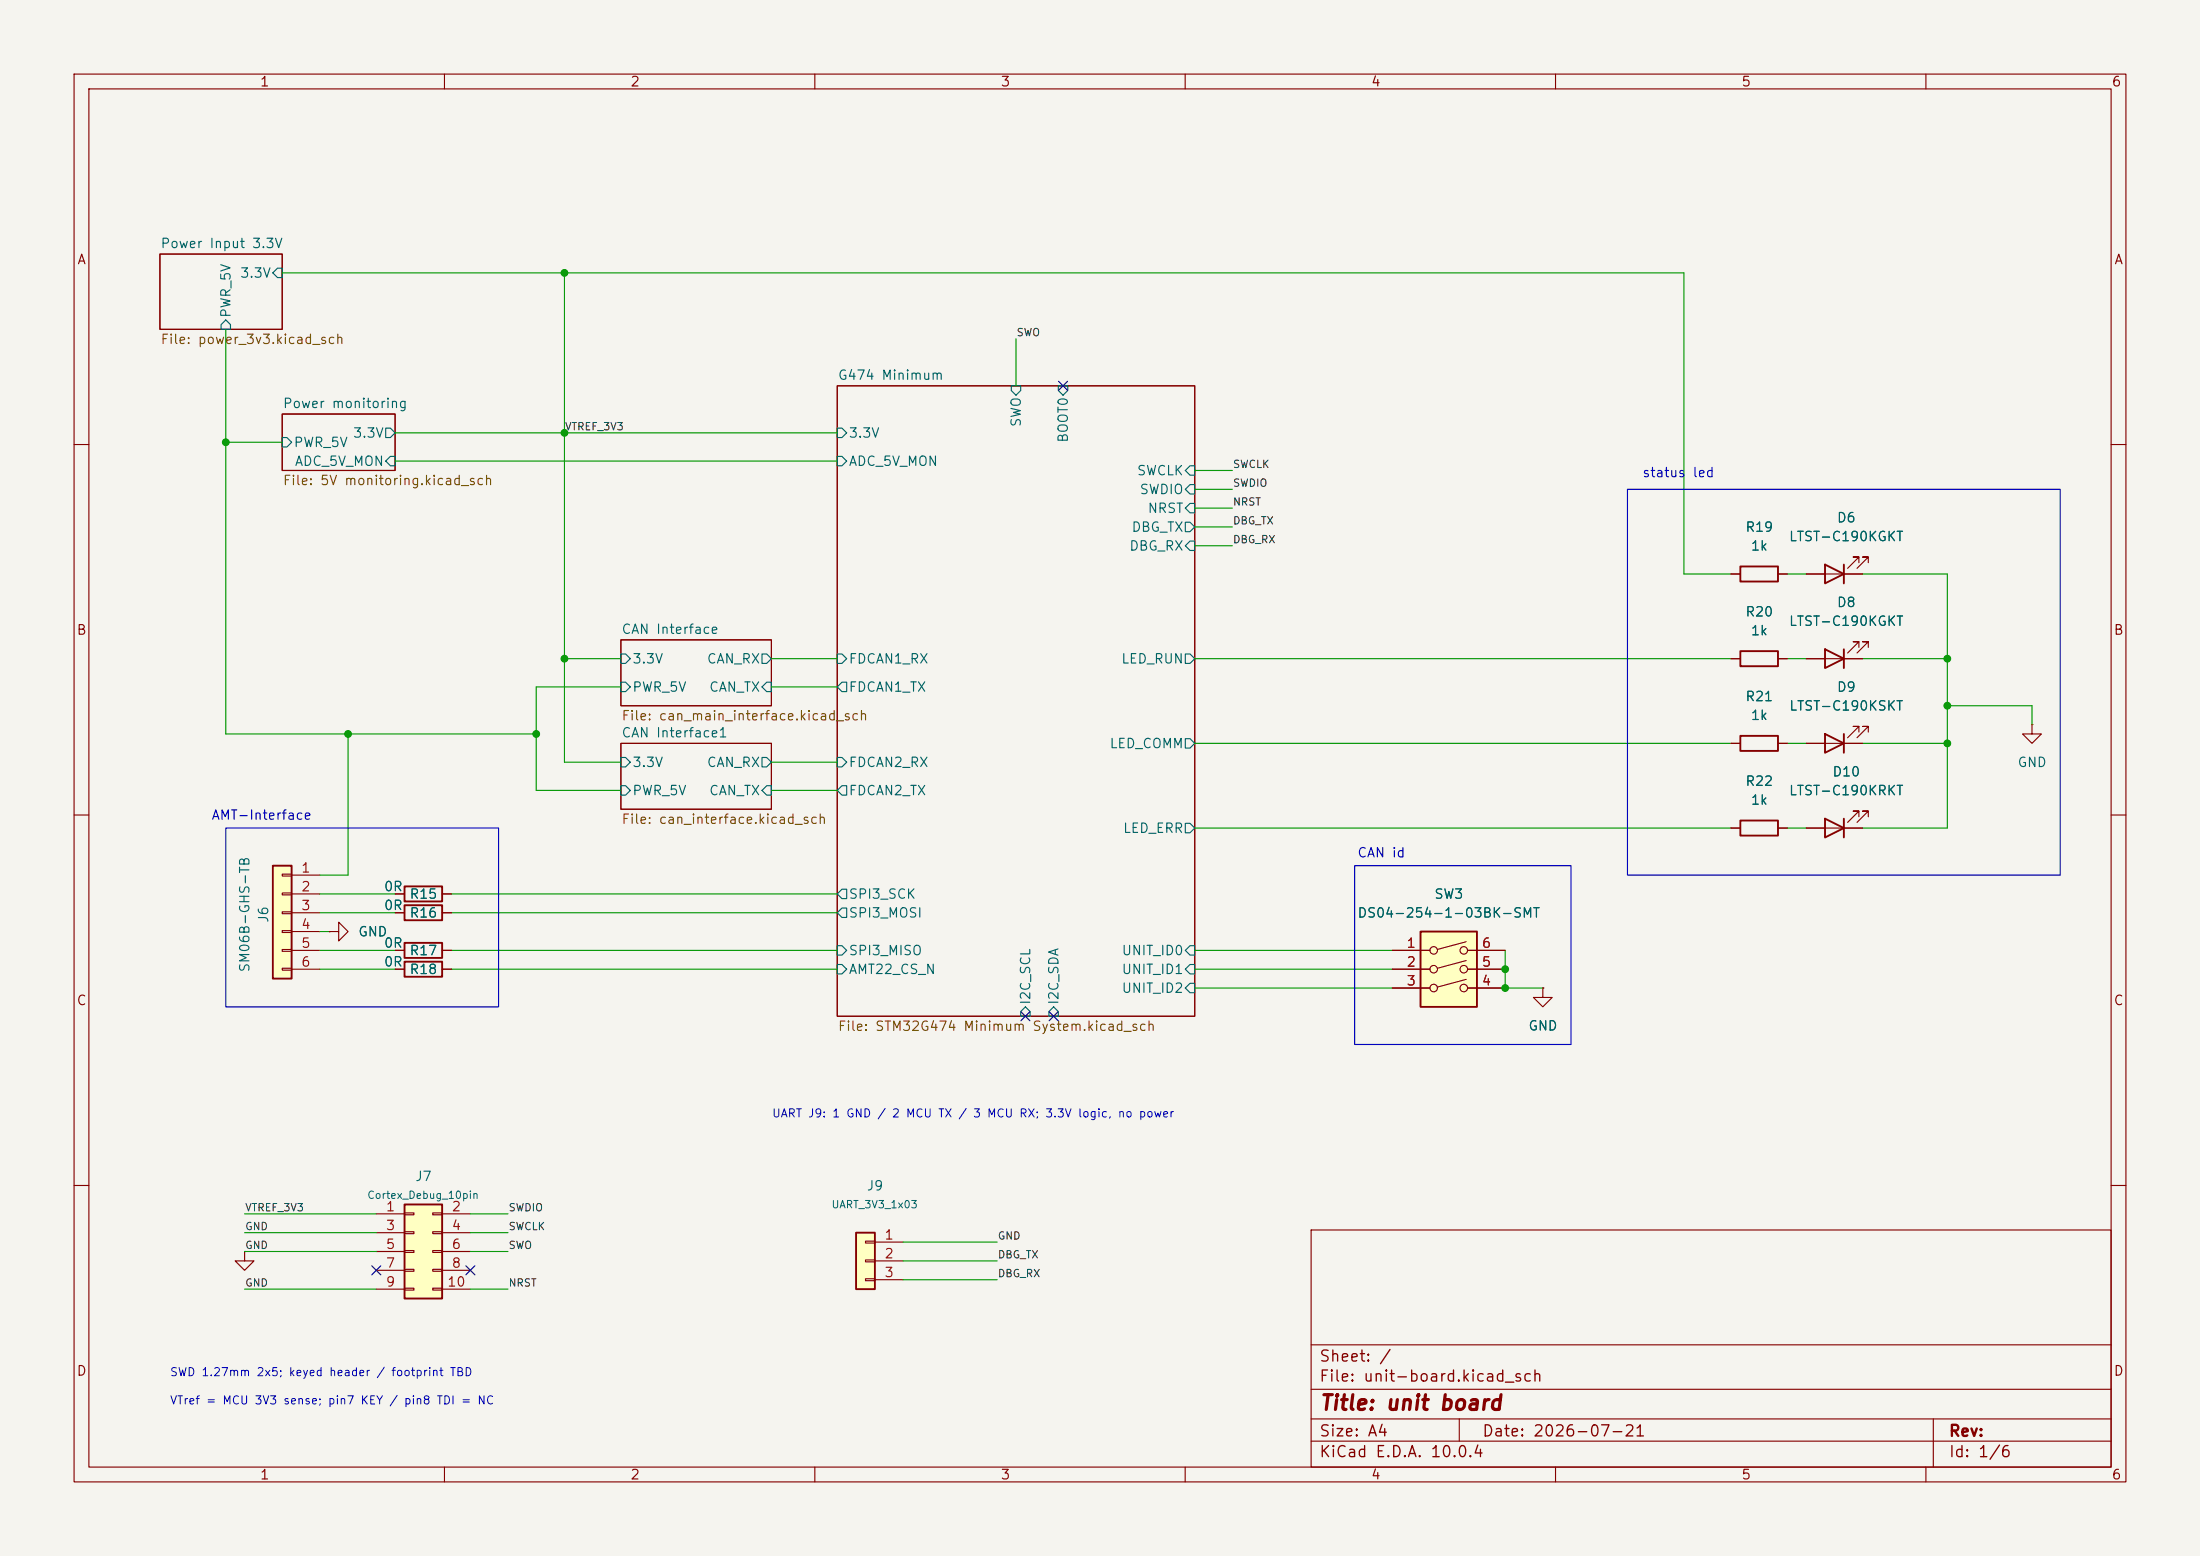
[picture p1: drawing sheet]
<svg xmlns="http://www.w3.org/2000/svg" width="297mm" height="210mm" viewBox="0 0 297 210" stroke-linecap="round" stroke-linejoin="round" font-family="sans-serif">
<path d="M0 0h297v210h-297z" fill="#f5f4ef" stroke="#f5f4ef" stroke-width=".14"/>
<g fill="none" stroke="#840000" stroke-width=".15">
<path d="M10 10h277v190h-277zM12 12h273v186h-273zM60 10v2M110 10v2M160 10v2M210 10v2M260 10v2M21.6 34.3h16.5v10.2h-16.5zM38.1 55.9h15.2v7.6h-15.2zM113 52.1h48.3v85.1h-48.3zM10 60h2M233.7 77.5h1.2"/>
<path d="M240 77.5h1.3M285 60h2M83.8 86.4h20.3v8.9h-20.3zM10 110h2M83.8 100.3h20.3v8.9h-20.3zM243.8 111.8h7.7M251 110.2v-.7h-.8h.8l-1.6 1.5M252.2 110.2v-.7h-.7h.7l-1.5 1.5M285 110h2M53.3 120.7h1.3M53.3 128.3h1.3M59.7 120.7h1.3"/>
<path d="M59.7 128.3h1.3M10 160h2M33 168.9v1.3h1.3l-1.3 1.3-1.3-1.3h1.3M33 168.9h.1M177 166h108v32h-108zM285 160h2M60 198v2M110 198v2M160 198v2M177 194.5h108M177 191.5h108M177 187.5h108"/>
<path d="M177 181.5h108M197 191.5v3M210 198v2M260 198v2M261 191.5v6.5"/>
</g>
<g fill="none" stroke="#006464" stroke-width=".15">
<path d="M37.5 36.2h.6v1.3h-.6l-.7-.7zM29.8 43.8l.7-.6 .6 .6v.7h-1.3zM38.1 59.1h.6l.7 .6-.7 .6h-.6zM52.1 57.8h.6l.6 .6-.6 .7h-.6zM113 57.8h.7l.6 .6-.6 .7h-.7zM136.5 52.1h1.3v.6l-.6 .6-.7-.6zM142.9 52.1h1.2v.6l-.6 .6-.6-.6zM52.7 61.6h.6v1.3h-.6l-.6-.7zM113 61.6h.7l.6 .6-.6 .7h-.7zM160 70.5h.7l.6 .6-.6 .7h-.7zM160.7 73h.6v1.3h-.6l-.7-.6zM160.7 67.9h.6v1.3h-.6l-.7-.6z"/>
<path d="M160.7 62.9h.6v1.2h-.6l-.7-.6zM160.7 65.4h.6v1.3h-.6l-.7-.7zM83.8 88.3h.7l.6 .6-.6 .6h-.7zM83.8 92.1h.7l.6 .6-.6 .6h-.7zM102.9 88.3h.6l.6 .6-.6 .6h-.6zM103.5 92.1h.6v1.2h-.6l-.6-.6zM113 88.3h.7l.6 .6-.6 .6h-.7zM113.7 92.1h.6v1.2h-.6l-.7-.6zM160 99.7h.7l.6 .6-.6 .7h-.7zM160 88.3h.7l.6 .6-.6 .6h-.7zM83.8 102.2h.7l.6 .7-.6 .6h-.7zM83.8 106h.7l.6 .7-.6 .6h-.7z"/>
<path d="M102.9 102.2h.6l.6 .7-.6 .6h-.6zM103.5 106h.6v1.3h-.6l-.6-.6zM113 102.2h.7l.6 .7-.6 .6h-.7zM113.7 106h.6v1.3h-.6l-.7-.6zM160 111.1h.7l.6 .7-.6 .6h-.7zM113 130.2h.7l.6 .6-.6 .6h-.7zM113 127.6h.7l.6 .7-.6 .6h-.7zM113.7 122.6h.6v1.2h-.6l-.7-.6zM113.7 120h.6v1.3h-.6l-.7-.6zM138.4 135.9l.7 .6v.7h-1.3v-.7zM142.2 135.9l.7 .6v.7h-1.3v-.7zM160.7 127.6h.6v1.3h-.6l-.7-.6z"/>
<path d="M160.7 130.2h.6v1.2h-.6l-.7-.6zM160.7 132.7h.6v1.3h-.6l-.7-.6z"/>
</g>
<path d="M234.9 76.5h5.1v2h-5.1zM54.6 119.6h5.1v2.1h-5.1zM246.4 110.5l2.5 1.3-2.5 1.2zM248.9 110.5v2.5M54.6 127.3h5.1v2h-5.1z" fill="none" stroke="#840000" stroke-width=".25"/>
<path d="M36.8 116.8h2.6v15.3h-2.6z" fill="#ffffc2"/>
<path d="M246.4 76.2l2.5 1.3-2.5 1.2zM248.9 76.2v2.5M36.8 116.8h2.6v15.3h-2.6z" fill="none" stroke="#840000" stroke-width=".25"/>
<g fill="none" stroke="#840000" stroke-width=".15">
<path d="M243.8 77.5h7.7M251 75.9v-.7h-.8h.8l-1.6 1.5M252.2 75.9v-.7h-.7h.7l-1.5 1.5M38.1 118h1.3v.2h-1.3zM39.4 118.1h3.8M38.1 120.5h1.3v.3h-1.3zM38.1 123.1h1.3v.2h-1.3zM38.1 125.6h1.3v.3h-1.3zM38.1 128.1h1.3v.3h-1.3zM38.1 130.7h1.3v.2h-1.3zM39.4 120.7h3.8M39.4 123.2h3.8"/>
<path d="M39.4 125.7h3.8M39.4 128.3h3.8M39.4 130.8h3.8M44.4 125.7h1.3v-1.2l1.3 1.2-1.3 1.3v-1.3M44.4 125.7h.1"/>
</g>
<path d="M54.6 162.6h5.1v12.7h-5.1z" fill="#ffffc2"/>
<path d="M54.6 162.6h5.1v12.7h-5.1z" fill="none" stroke="#840000" stroke-width=".25"/>
<g fill="none" stroke="#840000" stroke-width=".15">
<path d="M274.3 97.8v1.3h1.3l-1.3 1.2-1.3-1.2h1.3M274.3 97.8h.1M50.8 163.8h3.8M50.8 166.4h3.8M50.8 168.9h3.8M50.8 171.5h3.8M50.8 174h3.8M54.6 163.7h1.3v.3h-1.3zM54.6 166.2h1.3v.3h-1.3zM54.6 168.8h1.3v.2h-1.3zM54.6 171.3h1.3v.3h-1.3zM54.6 173.9h1.3v.2h-1.3z"/>
<path d="M58.4 163.7h1.3v.3h-1.3zM58.4 166.2h1.3v.3h-1.3zM58.4 168.8h1.3v.2h-1.3zM58.4 171.3h1.3v.3h-1.3zM58.4 173.9h1.3v.2h-1.3zM59.7 163.8h3.8M59.7 166.4h3.8M59.7 168.9h3.8M59.7 171.5h3.8M59.7 174h3.8"/>
</g>
<path d="M191.8 125.7h7.6v10.2h-7.6z" fill="#ffffc2"/>
<g fill="none" stroke="#840000" stroke-width=".15">
<path d="M188 128.3h5M188 130.8h5M188 133.4h5M197.9 127.1l-3.8 1M197.9 129.6l-3.8 1.1M197.9 132.2l-3.8 1M198.1 128.3h5.1M198.1 130.8h5.1M198.1 133.4h5.1"/>
<circle cx="193.5" cy="128.3" r=".51"/>
<circle cx="193.5" cy="133.4" r=".51"/>
<circle cx="193.5" cy="130.8" r=".51"/>
<circle cx="197.6" cy="128.3" r=".51"/>
<circle cx="197.6" cy="133.4" r=".51"/>
<circle cx="197.6" cy="130.8" r=".51"/>
</g>
<path d="M191.8 125.7h7.6v10.2h-7.6z" fill="none" stroke="#840000" stroke-width=".25"/>
<path d="M115.6 166.4h2.5v7.6h-2.5z" fill="#ffffc2"/>
<path d="M234.9 99.3h5.1v2h-5.1zM234.9 87.9h5.1v2h-5.1zM246.4 99.1l2.5 1.2-2.5 1.3zM246.4 87.6l2.5 1.3-2.5 1.3zM248.9 87.6v2.6M248.9 99.1v2.5M234.9 110.7h5.1v2.1h-5.1zM54.6 122.2h5.1v2h-5.1zM54.6 129.8h5.1v2h-5.1zM115.6 166.4h2.5v7.6h-2.5z" fill="none" stroke="#840000" stroke-width=".25"/>
<g fill="none" stroke="#840000" stroke-width=".15">
<path d="M233.7 77.5h1.2M240 77.5h1.3M243.8 77.5h2.6M248.9 77.5h2.6M233.7 88.9h1.2M240 88.9h1.3M243.8 88.9h7.7M251 98.8v-.8h-.8h.8l-1.6 1.6M251 87.4v-.8h-.8h.8l-1.6 1.5M252.2 98.8v-.8h-.7h.7l-1.5 1.6M252.2 87.4v-.8h-.7h.7l-1.5 1.5M233.7 100.3h1.2"/>
<path d="M233.7 111.8h1.2M240 100.3h1.3M240 111.8h1.3M243.8 100.3h7.7M243.8 111.8h2.6M248.9 111.8h2.6M44.4 125.7h.1M53.3 123.2h1.3M53.3 130.8h1.3M53.3 128.3h1.3M53.3 120.7h1.3M59.7 123.2h1.3"/>
<path d="M59.7 130.8h1.3M59.7 128.3h1.3M59.7 120.7h1.3M188 130.8h5M188 128.3h5M188 133.4h5M198.1 130.8h5.1M198.1 128.3h5.1M198.1 133.4h5.1M208.3 133.4v1.2h1.2l-1.2 1.3-1.3-1.3h1.3M208.3 133.4h.1M116.8 167.5h1.3v.3h-1.3z"/>
<path d="M116.8 170.1h1.3v.2h-1.3zM116.8 172.6h1.3v.2h-1.3zM118.1 167.6h3.8M118.1 170.2h3.8M118.1 172.7h3.8"/>
</g>
<g fill="none" stroke="#009600" stroke-width=".15">
<path d="M38.1 36.8h189.2v40.7h6.4M76.2 36.8v66.1h7.6M30.5 44.5v54.6h41.9M30.5 59.7h7.6M53.3 58.4h59.7M137.2 45.7v6.4M53.3 62.2h59.7M161.3 73.7h5.1M161.3 68.6h5.1M161.3 71.1h5.1M161.3 63.5h5.1M161.3 66h5.1"/>
<path d="M241.3 77.5h2.5M251.5 77.5h11.4v34.3h-11.4M47 99.1v19h-3.8M76.2 88.9h7.6M83.8 92.7h-11.4v14h11.4M104.1 88.9h8.9M104.1 92.7h8.9M161.3 88.9h72.4M241.3 88.9h2.5M251.5 88.9h11.4M262.9 95.3h11.4v2.5M104.1 102.9h8.9"/>
<path d="M104.1 106.7h8.9M161.3 111.8h72.4M161.3 100.3h72.4M241.3 111.8h2.5M241.3 100.3h2.5M251.5 100.3h11.4M43.2 128.3h10.1M43.2 130.8h10.1M43.2 123.2h10.1M43.2 120.7h10.1M43.2 125.7h1.2M61 128.3h52"/>
<path d="M61 130.8h52M61 123.2h52M61 120.7h52M161.3 128.3h26.7M161.3 130.8h26.7M161.3 133.4h26.7M203.2 128.3v5.1h5.1M33 163.8h17.8M33 166.4h17.8M33 168.9h17.8M33 174h17.8M63.5 163.8h5.1"/>
<path d="M63.5 166.4h5.1M63.5 168.9h5.1M63.5 174h5.1M121.9 167.6h12.7M121.9 170.2h12.7M121.9 172.7h12.7"/>
</g>
<path d="M142.9 51.5l1.2 1.2M144.1 51.5l-1.2 1.2M137.8 136.6l1.2 1.2M139 136.6l-1.2 1.2M141.6 136.6l1.2 1.2M142.8 136.6l-1.2 1.2M50.2 170.8l1.2 1.3M51.4 170.8l-1.2 1.3M62.9 170.8l1.2 1.3M64.1 170.8l-1.2 1.3" fill="none" stroke="#000084" stroke-width=".15"/>
<path d="M219.7 66h58.4v52.1h-58.4zM30.5 111.8h36.8v24.1h-36.8zM182.9 116.8h29.2v24.2h-29.2z" fill="none" stroke="#0000c2" stroke-width=".15"/>
<g fill="#009600" stroke="#009600" stroke-width=".14">
<circle cx="76.2" cy="58.4" r=".46"/>
<circle cx="76.2" cy="36.8" r=".46"/>
<circle cx="76.2" cy="88.9" r=".46"/>
<circle cx="72.4" cy="99.1" r=".46"/>
<circle cx="203.2" cy="133.4" r=".46"/>
<circle cx="203.2" cy="130.8" r=".46"/>
<circle cx="262.9" cy="88.9" r=".46"/>
<circle cx="262.9" cy="95.3" r=".46"/>
<circle cx="262.9" cy="100.3" r=".46"/>
<circle cx="47" cy="99.1" r=".46"/>
<circle cx="30.5" cy="59.7" r=".46"/>
</g>
<text font-size="2" fill="#840000" x="178" y="190.8">Title: unit board</text>
<g font-size="1.5" fill="#840000">
<text x="178" y="184.2">Sheet: /</text>
<text x="178" y="186.9">File: unit-board.kicad_sch</text>
<text x="178" y="197.1">KiCad E.D.A. 10.0.4</text>
<text x="178" y="194.3">Size: A4</text>
<text x="200" y="194.3">Date: 2026-07-21</text>
<text x="263" y="194.3">Rev:</text>
<text x="263" y="197.1">Id: 1/6</text>
</g>
<g font-size="1.3" fill="#840000">
<text x="35" y="12">1</text>
<text x="85" y="12">2</text>
<text x="135" y="12">3</text>
<text x="185" y="12">4</text>
<text x="235" y="12">5</text>
<text x="285" y="12">6</text>
<text x="10.3" y="36">A</text>
<text x="285.3" y="36">A</text>
<text x="10.3" y="86">B</text>
<text x="285.3" y="86">B</text>
<text x="10.3" y="136">C</text>
<text x="285.3" y="136">C</text>
<text x="10.3" y="186">D</text>
<text x="285.3" y="186">D</text>
<text x="35" y="200">1</text>
<text x="85" y="200">2</text>
<text x="135" y="200">3</text>
<text x="185" y="200">4</text>
<text x="235" y="200">5</text>
<text x="285" y="200">6</text>
</g>
<g font-size="1.3" fill="#006464">
<text x="21.6" y="33.8">Power Input 3.3V</text>
<text x="32.3" y="37.8">3.3V</text>
<text x="31.5" y="43" transform="rotate(-90 31.5 43)">PWR_5V</text>
<text x="113" y="51.6">G474 Minimum</text>
<text x="38.1" y="55.4">Power monitoring</text>
<text x="47.6" y="59.4">3.3V</text>
<text x="114.5" y="59.4">3.3V</text>
<text x="138.1" y="57.7" transform="rotate(-90 138.1 57.7)">SWO</text>
<text x="144.5" y="59.8" transform="rotate(-90 144.5 59.8)">BOOT0</text>
<text x="39.6" y="60.7">PWR_5V</text>
<text x="39.7" y="63.2">ADC_5V_MON</text>
<text x="114.5" y="63.2">ADC_5V_MON</text>
<text x="153.4" y="64.5">SWCLK</text>
<text x="153.8" y="67">SWDIO</text>
<text x="154.8" y="69.6">NRST</text>
<text x="247.9" y="70.8">D6</text>
<text x="152.4" y="74.6">DBG_RX</text>
<text x="152.7" y="72.1">DBG_TX</text>
<text x="235.5" y="72.1">R19</text>
<text x="236.3" y="74.6">1k</text>
<text x="241.4" y="73.4">LTST-C190KGKT</text>
<text x="235.5" y="83.5">R20</text>
<text x="247.9" y="82.3">D8</text>
<text x="83.8" y="85.9">CAN Interface</text>
<text x="85.3" y="89.9">3.3V</text>
<text x="95.3" y="89.9">CAN_RX</text>
<text x="114.5" y="89.9">FDCAN1_RX</text>
<text x="151.3" y="89.9">LED_RUN</text>
<text x="236.3" y="86.1">1k</text>
<text x="241.4" y="84.8">LTST-C190KGKT</text>
<text x="85.3" y="93.7">PWR_5V</text>
<text x="95.6" y="93.7">CAN_TX</text>
<text x="114.5" y="93.7">FDCAN1_TX</text>
<text x="235.5" y="95">R21</text>
<text x="247.9" y="93.7">D9</text>
<text x="83.8" y="99.8">CAN Interface1</text>
<text x="149.7" y="101.3">LED_COMM</text>
<text x="236.3" y="97.5">1k</text>
<text x="241.5" y="96.2">LTST-C190KSKT</text>
<text x="85.3" y="103.8">3.3V</text>
<text x="85.3" y="107.7">PWR_5V</text>
<text x="95.3" y="103.8">CAN_RX</text>
<text x="95.6" y="107.7">CAN_TX</text>
<text x="114.5" y="103.8">FDCAN2_RX</text>
<text x="114.5" y="107.7">FDCAN2_TX</text>
<text x="235.5" y="106.4">R22</text>
<text x="241.4" y="107.7">LTST-C190KRKT</text>
<text x="247.3" y="105.1">D10</text>
<text x="272.3" y="103.8">GND</text>
<text x="151.5" y="112.7">LED_ERR</text>
<text x="236.3" y="108.9">1k</text>
<text x="36.5" y="124.6" transform="rotate(-90 36.5 124.6)">J6</text>
<text x="51.7" y="120.6">0R</text>
<text x="51.7" y="123.1">0R</text>
<text x="55.2" y="121.6">R15</text>
<text x="55.2" y="124.2">R16</text>
<text x="114.5" y="124.2">SPI3_MOSI</text>
<text x="114.5" y="121.6">SPI3_SCK</text>
<text x="183.2" y="124.2">DS04-254-1-03BK-SMT</text>
<text x="193.5" y="121.6">SW3</text>
<text x="34" y="131.3" transform="rotate(-90 34 131.3)">SM06B-GHS-TB</text>
<text x="48.3" y="126.7">GND</text>
<text x="51.7" y="128.2">0R</text>
<text x="51.7" y="130.8">0R</text>
<text x="55.2" y="129.2">R17</text>
<text x="55.2" y="131.8">R18</text>
<text x="114.5" y="131.8">AMT22_CS_N</text>
<text x="114.5" y="129.2">SPI3_MISO</text>
<text x="151.3" y="129.2">UNIT_ID0</text>
<text x="151.3" y="131.8">UNIT_ID1</text>
<text x="139.4" y="135.7" transform="rotate(-90 139.4 135.7)">I2C_SCL</text>
<text x="143.2" y="135.7" transform="rotate(-90 143.2 135.7)">I2C_SDA</text>
<text x="151.3" y="134.3">UNIT_ID2</text>
<text x="206.2" y="139.4">GND</text>
<text x="56" y="159.7">J7</text>
<text x="116.9" y="161">J9</text>
</g>
<g font-size="1.3" fill="#725600">
<text x="21.6" y="46.7">File: power_3v3.kicad_sch</text>
<text x="38.1" y="65.8">File: 5V monitoring.kicad_sch</text>
<text x="83.8" y="97.5">File: can_main_interface.kicad_sch</text>
<text x="83.8" y="111.5">File: can_interface.kicad_sch</text>
<text x="113" y="139.5">File: STM32G474 Minimum System.kicad_sch</text>
</g>
<g font-size="1.3" fill="#0000c2">
<text x="221.6" y="64.7">status</text>
<text x="228.4" y="64.7">led</text>
<text x="28.5" y="111">AMT-Interface</text>
<text x="183.2" y="116">CAN id</text>
</g>
<g font-size="1.3" fill="#a90000">
<text x="40.6" y="118.1">1</text>
<text x="40.6" y="120.6">2</text>
<text x="40.6" y="123.2">3</text>
<text x="40.6" y="125.7">4</text>
<text x="40.6" y="128.2">5</text>
<text x="40.6" y="130.8">6</text>
<text x="189.8" y="128.2">1</text>
<text x="189.8" y="130.8">2</text>
<text x="200" y="130.8">5</text>
<text x="200" y="128.2">6</text>
<text x="189.8" y="133.3">3</text>
<text x="200" y="133.3">4</text>
<text x="52" y="163.8">1</text>
<text x="52" y="166.3">3</text>
<text x="60.9" y="163.8">2</text>
<text x="60.9" y="166.3">4</text>
<text x="119.3" y="167.6">1</text>
<text x="52" y="168.9">5</text>
<text x="52" y="171.4">7</text>
<text x="52" y="174">9</text>
<text x="60.3" y="174">10</text>
<text x="60.9" y="168.9">6</text>
<text x="60.9" y="171.4">8</text>
<text x="119.3" y="170.2">2</text>
<text x="119.3" y="172.7">3</text>
</g>
<g font-size="1.1" fill="#0000c2">
<text x="104.1" y="151.1">UART J9: 1 GND / 2 MCU TX / 3 MCU RX; 3.3V logic, no power</text>
<text x="22.9" y="186">SWD 1.27mm 2x5; keyed header / footprint TBD</text>
<text x="22.9" y="189.8">VTref = MCU 3V3 sense; pin7 KEY / pin8 TDI = NC</text>
</g>
<g font-size="1" fill="#0f0f0f">
<text x="137.2" y="45.6">SWO</text>
<text x="76.2" y="58.3">VTREF_3V3</text>
<text x="166.4" y="63.4">SWCLK</text>
<text x="166.4" y="65.9">SWDIO</text>
<text x="166.4" y="71">DBG_TX</text>
<text x="166.4" y="68.5">NRST</text>
<text x="166.4" y="73.6">DBG_RX</text>
<text x="33" y="166.3">GND</text>
<text x="33" y="163.7">VTREF_3V3</text>
<text x="68.6" y="166.3">SWCLK</text>
<text x="68.6" y="163.7">SWDIO</text>
<text x="134.6" y="167.5">GND</text>
<text x="33" y="168.8">GND</text>
<text x="33" y="173.9">GND</text>
<text x="68.6" y="168.8">SWO</text>
<text x="68.6" y="173.9">NRST</text>
<text x="134.6" y="172.6">DBG_RX</text>
<text x="134.6" y="170.1">DBG_TX</text>
</g>
<g font-size="1" fill="#006464">
<text x="49.5" y="162.1">Cortex_Debug_10pin</text>
<text x="112.2" y="163.3">UART_3V3_1x03</text>
</g>
</svg>
